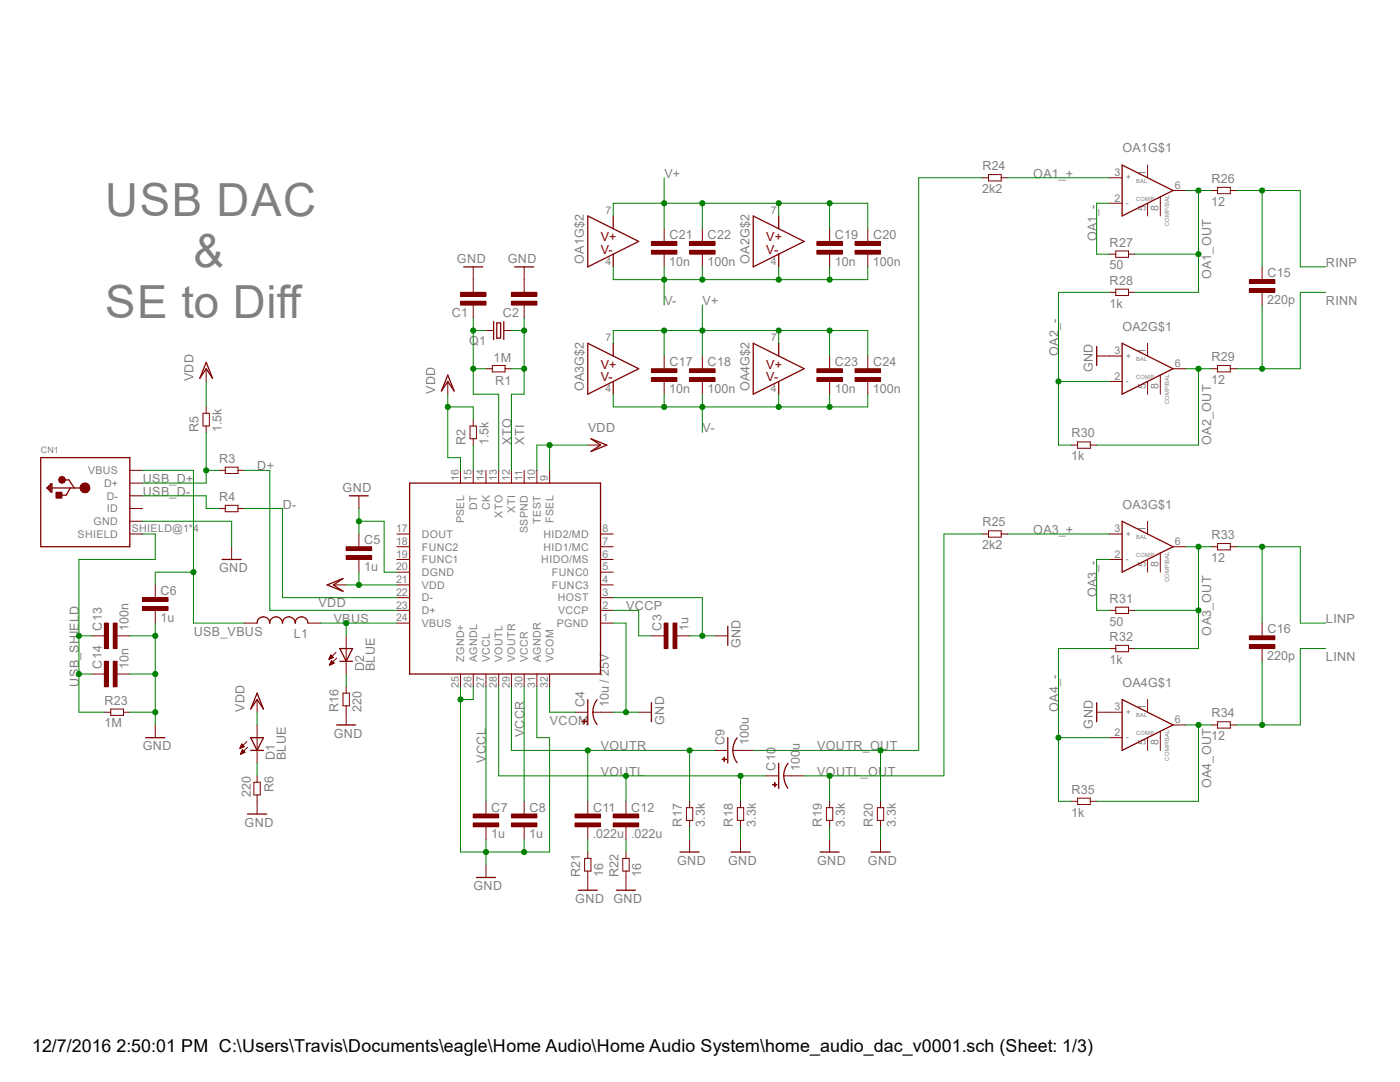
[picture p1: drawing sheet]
<svg xmlns="http://www.w3.org/2000/svg" width="279mm" height="216mm" viewBox="0 0 279 216" stroke-linecap="round" stroke-linejoin="round" font-family="sans-serif">
<path d="M98.5 64.2v3.5M99.1 64.4h.8v3.1h-.8zM100.5 64.2v3.5M81.7 96.4h38.1v38.1h-38.1z" fill="none" stroke="#800000" stroke-width=".25"/>
<g fill="none" stroke="#800000" stroke-width=".2">
<path d="M94.4 55.8v2.5M94.4 60.9v2.5M97 66h1.5M97 73.6h1.3M98.3 72.9h2.5v1.3h-2.5zM100.5 66h1.6M100.8 73.6h1.3M91.9 93.9v2.5M94.4 93.9v2.5M97 93.9v2.5M99.5 93.9v2.5M102.1 93.9v2.5"/>
<path d="M104.6 93.9v2.5M107.1 93.9v2.5M109.7 93.9v2.5M79.2 119.3h2.5M79.2 114.2h2.5M79.2 106.6h2.5M79.2 111.6h2.5M79.2 109.1h2.5M79.2 116.7h2.5M119.8 119.3h2.6M119.8 114.2h2.6M119.8 106.6h2.6"/>
<path d="M119.8 111.6h2.6M119.8 109.1h2.6M119.8 116.7h2.6M79.2 121.8h2.5M79.2 124.3h2.5M91.9 134.5v2.5M94.4 134.5v2.5M97 134.5v2.5M99.5 134.5v2.5M102.1 134.5v2.5M104.6 134.5v2.5M107.1 134.5v2.5"/>
<path d="M109.7 134.5v2.5M119.8 121.8h2.6M119.8 124.3h2.6"/>
</g>
<path d="M91.9 60.4h5.1v.5h-5.1z" fill-rule="evenodd" fill="#800000"/>
<path d="M91.9 60.4h5.1v.5h-5.1z" fill="none" stroke="#800000" stroke-width=".2"/>
<path d="M91.9 58.3h5.1v.5h-5.1z" fill-rule="evenodd" fill="#800000"/>
<path d="M91.9 58.3h5.1v.5h-5.1zM91.9 58.8h5.1v.3h-5.1zM104.6 55.8v2.5M91.9 60.1h5.1v.3h-5.1zM104.6 60.9v2.5" fill="none" stroke="#800000" stroke-width=".2"/>
<path d="M91.9 59h5.1M91.9 60.2h5.1" fill="none" stroke="#800000" stroke-width=".25"/>
<path d="M102.1 60.4h5v.5h-5z" fill-rule="evenodd" fill="#800000"/>
<path d="M102.1 60.4h5v.5h-5z" fill="none" stroke="#800000" stroke-width=".2"/>
<path d="M102.1 58.3h5v.5h-5z" fill-rule="evenodd" fill="#800000"/>
<path d="M94.4 53.3v2.5M102.1 58.3h5v.5h-5zM102.1 58.8h5v.3h-5zM104.6 53.3v2.5M89.4 76.1v2.6M102.1 60.1h5v.3h-5zM93.8 85h1.3v2.5h-1.3zM94.4 83.7v1.3M94.4 87.5v1.3M117.3 88.8h2.5M130 126.9h2.5M135.1 126.9h2.5" fill="none" stroke="#800000" stroke-width=".2"/>
<path d="M92.5 53.3h3.9M102.1 59h5M102.7 53.3h3.8M89.4 74.8l1.2 3.2-1.2-1.9-1.3 1.9zM102.1 60.2h5M117.9 87.5l3.2 1.3-3.2 1.3 1.9-1.3z" fill="none" stroke="#800000" stroke-width=".25"/>
<path d="M132.5 124.3h.6v5.1h-.6z" fill-rule="evenodd" fill="#800000"/>
<path d="M132.5 124.3h.6v5.1h-.6z" fill="none" stroke="#800000" stroke-width=".2"/>
<path d="M134.6 124.3h.5v5.1h-.5z" fill-rule="evenodd" fill="#800000"/>
<path d="M133.1 124.3h.2v5.1h-.2zM134.3 124.3h.3v5.1h-.3zM134.6 124.3h.5v5.1h-.5zM118.3 142.1h1.5" fill="none" stroke="#800000" stroke-width=".2"/>
<path d="M117.3 139.6v5.1M119.2 139.6a4 4 0 0 0 0 5M133.2 124.3v5.1M134.5 124.3v5.1" fill="none" stroke="#800000" stroke-width=".25"/>
<path d="M116.5 143.5l.1 .9z" fill-rule="evenodd" fill="#800000"/>
<path d="M116.5 143.5l.1 .9z" fill="none" stroke="#800000" stroke-width=".2"/>
<path d="M116.2 143.9l.8 .1z" fill-rule="evenodd" fill="#800000"/>
<path d="M71.6 106.6v2.5M71.6 111.6v2.6M142.7 126.9h2.5M114.8 142.1h2.5M116.2 143.9l.8 .1zM119.8 142.1h2.6M127.5 142.1h2.5" fill="none" stroke="#800000" stroke-width=".2"/>
<path d="M145.2 125v3.8M130 140.2v3.8" fill="none" stroke="#800000" stroke-width=".25"/>
<path d="M69.1 109.1h5.1v.5h-5.1z" fill-rule="evenodd" fill="#800000"/>
<path d="M69.1 109.1h5.1v.5h-5.1z" fill="none" stroke="#800000" stroke-width=".2"/>
<path d="M69.1 111.1h5.1v.5h-5.1z" fill-rule="evenodd" fill="#800000"/>
<path d="M66.5 116.7h2.6M69.1 111.1h5.1v.5h-5.1zM69.1 110.9h5.1v.2h-5.1zM69.1 109.6h5.1v.3h-5.1z" fill="none" stroke="#800000" stroke-width=".2"/>
<path d="M8.1 91.3h17.8v17.8h-17.8v-17.8M9.6 97.4l.4-.5v.8l-.2-.3M10.2 96.6h.2v1.6h-.2l-.8-.8zM10.2 96.6v1.4M10.4 97.4h6.6M12.8 95.8h1l1 1.6M14.1 97.4l-.9 1.4h-1.2M65.3 116.7l3.2-1.3-2 1.3 2 1.3zM69.1 111h5.1M69.1 109.7h5.1" fill="none" stroke="#800000" stroke-width=".25"/>
<circle cx="17" cy="97.3" r="1.01" fill="#800000"/>
<circle cx="17" cy="97.3" r="1.01" fill="none" stroke="#800000" stroke-width=".2"/>
<circle cx="12.4" cy="95.7" r=".71" fill="#800000"/>
<circle cx="12.4" cy="95.7" r=".71" fill="none" stroke="#800000" stroke-width=".2"/>
<path d="M11.2 98.2h1.2v1.2h-1.2z" fill-rule="evenodd" fill="#800000"/>
<g fill="none" stroke="#800000" stroke-width=".2">
<path d="M41.1 73.6v2.5M11.2 98.2h1.2v1.2h-1.2zM25.9 96.4h2.5M25.9 98.9h2.5M25.9 93.9h2.5M40.5 82.5h1.3v2.5h-1.3zM41.1 81.2v1.3M41.1 85v1.3M43.7 93.9h1.3M45 93.2h2.5v1.3h-2.5zM47.5 93.9h1.3M25.9 104h2.5"/>
<path d="M25.9 101.5h2.5M25.9 106.6h2.5M31 116.7v2.6M43.7 101.5h1.3M45 100.8h2.5v1.3h-2.5zM47.5 101.5h1.3M31 121.8v2.5M48.8 124.3h2.5M61.5 124.3h2.5M47.9 149.3h.1M47.9 149.2h.2M48 149.1h.3"/>
<path d="M48 149.1h.6M48 150.5h.1M48 149h.8M48 150.4h.3M48.1 148.9h.5M48.1 148.8h.5M48.1 150.3h.4M48.1 148.7h.4M48.1 150.2h.5M48.2 148.6h.2M48.2 150.1h.7M48.2 150h.6"/>
<path d="M48.2 148.5h.1M48.2 149.9h.5M48.3 149.9h.3M48.3 149.7h.2M48.3 149.6h.1M48.4 149.6l.5 .5-.9 .4zM48.8 149l-.5-.5-.4 .9M48.8 149l-.9 .4M49.3 148l-1.4 1.4M49.4 149.1l-1.4 1.4M50.7 156.1h1.2v2.5h-1.2zM51.3 144.7v7.6"/>
<path d="M51.3 154.8v1.3M51.3 158.6v3.8"/>
</g>
<path d="M41.1 72.3l1.3 3.2-1.3-1.9-1.2 1.9zM51.3 124.3a1.27 1.27 0 0 1 1.3-1.2 1.27 1.27 0 0 1 1.2 1.2 1.27 1.27 0 0 1 1.3-1.2 1.27 1.27 0 0 1 1.3 1.2 1.27 1.27 0 0 1 1.3-1.2 1.27 1.27 0 0 1 1.2 1.2 1.27 1.27 0 0 1 1.3-1.2 1.27 1.27 0 0 1 1.3 1.2M50 147.2h2.6l-1.3 2.5zM50 149.7h2.6M49.4 162.4h3.8" fill="none" stroke="#800000" stroke-width=".25"/>
<path d="M28.4 119.3h5.1v.5h-5.1z" fill-rule="evenodd" fill="#800000"/>
<path d="M28.4 119.3h5.1v.5h-5.1z" fill="none" stroke="#800000" stroke-width=".2"/>
<path d="M28.4 121.3h5.1v.5h-5.1z" fill-rule="evenodd" fill="#800000"/>
<g fill="none" stroke="#800000" stroke-width=".2">
<path d="M28.4 119.8h5.1v.2h-5.1zM28.4 121.3h5.1v.5h-5.1zM28.4 121h5.1v.3h-5.1zM65.7 131.5h.1M65.7 131.4h.2M65.7 131.4h.4M65.8 131.3h.5M65.8 131.2h.7M65.8 132.7h.1M65.8 131.1h.6M65.8 132.6h.2M65.9 131h.4"/>
<path d="M65.9 132.5h.3M65.9 132.4h.5M65.9 130.9h.4M65.9 132.3h.7M66 130.9h.2M66 132.2h.6M66 130.7h.1M66 132.2h.5M66 132.1h.4M66.1 132h.2M66.1 131.9h.1M66.5 131.2l-.5-.5-.3 .9"/>
<path d="M66.5 131.2l-.8 .4M66.7 132.3l-.5-.5-.4 .9M66.7 132.3l-.9 .4M67.1 130.2l-1.4 1.4M67.2 131.3l-1.4 1.4M68.5 138.3h1.2v2.5h-1.2zM69.1 126.9v7.6M69.1 137v1.3M31 144.7v2.5M69.1 140.8v3.9M97 159.9v2.5M97 165v2.5"/>
</g>
<path d="M28.4 119.9h5.1M28.4 121.2h5.1M67.8 129.4h2.6l-1.3 2.6zM67.8 132h2.6M29.1 147.2h3.8M67.2 144.7h3.8" fill="none" stroke="#800000" stroke-width=".25"/>
<path d="M94.4 162.4h5.1v.5h-5.1z" fill-rule="evenodd" fill="#800000"/>
<path d="M94.4 162.4h5.1v.5h-5.1z" fill="none" stroke="#800000" stroke-width=".2"/>
<path d="M94.4 164.5h5.1v.5h-5.1z" fill-rule="evenodd" fill="#800000"/>
<path d="M104.6 159.9v2.5M94.4 164.5h5.1v.5h-5.1zM94.4 164.2h5.1v.3h-5.1zM94.4 162.9h5.1v.3h-5.1zM104.6 165v2.5" fill="none" stroke="#800000" stroke-width=".2"/>
<path d="M94.4 164.3h5.1M94.4 163.1h5.1" fill="none" stroke="#800000" stroke-width=".25"/>
<path d="M102.1 162.4h5v.5h-5z" fill-rule="evenodd" fill="#800000"/>
<path d="M102.1 162.4h5v.5h-5z" fill="none" stroke="#800000" stroke-width=".2"/>
<path d="M102.1 164.5h5v.5h-5z" fill-rule="evenodd" fill="#800000"/>
<path d="M146.3 149.7h1.5M97 172.6v2.5M102.1 164.5h5v.5h-5zM102.1 164.2h5v.3h-5zM102.1 162.9h5v.3h-5z" fill="none" stroke="#800000" stroke-width=".2"/>
<path d="M145.2 147.2v5.1M146.3 149.7a4 4 0 0 0 .8 2.5M147.1 147.2a4.5 4.5 0 0 0-.9 2.5M95.1 175.1h3.8M102.1 164.3h5M102.1 163.1h5" fill="none" stroke="#800000" stroke-width=".25"/>
<path d="M144.5 151.1l.1 .8z" fill-rule="evenodd" fill="#800000"/>
<path d="M144.5 151.1l.1 .8z" fill="none" stroke="#800000" stroke-width=".2"/>
<path d="M144.1 151.5l.8 .1z" fill-rule="evenodd" fill="#800000"/>
<path d="M142.7 149.7h2.5M144.1 151.5l.8 .1zM147.8 149.7h2.5M156.4 154.8h1.5" fill="none" stroke="#800000" stroke-width=".2"/>
<path d="M155.4 152.3v5.1M156.4 154.8a4.4 4.4 0 0 0 .8 2.5M157.3 152.3a4.5 4.5 0 0 0-.9 2.5" fill="none" stroke="#800000" stroke-width=".25"/>
<path d="M154.6 156.2l.1 .8z" fill-rule="evenodd" fill="#800000"/>
<path d="M154.6 156.2l.1 .8z" fill="none" stroke="#800000" stroke-width=".2"/>
<path d="M154.2 156.5l.9 .1z" fill-rule="evenodd" fill="#800000"/>
<path d="M117.3 159.9v2.5M152.9 154.8h2.5M154.2 156.5l.9 .1zM157.9 154.8h2.6M117.3 165v2.5" fill="none" stroke="#800000" stroke-width=".2"/>
<path d="M114.8 162.4h5v.5h-5z" fill-rule="evenodd" fill="#800000"/>
<path d="M114.8 162.4h5v.5h-5z" fill="none" stroke="#800000" stroke-width=".2"/>
<path d="M114.8 164.5h5v.5h-5z" fill-rule="evenodd" fill="#800000"/>
<path d="M124.9 159.9v2.5M114.8 164.5h5v.5h-5zM114.8 164.2h5v.3h-5zM114.8 162.9h5v.3h-5zM124.9 165v2.5" fill="none" stroke="#800000" stroke-width=".2"/>
<path d="M114.8 164.3h5M114.8 163.1h5" fill="none" stroke="#800000" stroke-width=".25"/>
<path d="M122.4 162.4h5.1v.5h-5.1z" fill-rule="evenodd" fill="#800000"/>
<path d="M122.4 162.4h5.1v.5h-5.1z" fill="none" stroke="#800000" stroke-width=".2"/>
<path d="M122.4 164.5h5.1v.5h-5.1z" fill-rule="evenodd" fill="#800000"/>
<g fill="none" stroke="#800000" stroke-width=".2">
<path d="M46.2 109.1v2.5M18.3 126.9h2.5M23.4 126.9h2.5M137.6 159.9v1.3M147.8 159.9v1.3M165.6 159.9v1.3M175.7 159.9v1.3M116.7 171.3h1.2v2.5h-1.2zM117.3 170v1.3M117.3 173.8v3.8M122.4 164.5h5.1v.5h-5.1zM122.4 164.2h5.1v.3h-5.1z"/>
<path d="M122.4 162.9h5.1v.3h-5.1zM124.3 171.3h1.3v2.5h-1.3zM124.9 170v1.3M124.9 173.8v3.8M137 161.2h1.3v2.5h-1.3zM137.6 163.7v1.3M137.6 167.5v2.5M147.2 161.2h1.2v2.5h-1.2zM147.8 163.7v1.3M147.8 167.5v2.5M164.9 161.2h1.3v2.5h-1.3zM165.6 163.7v1.3"/>
<path d="M165.6 167.5v2.5M175.1 161.2h1.3v2.5h-1.3zM175.7 163.7v1.3M175.7 167.5v2.5"/>
</g>
<path d="M44.3 111.6h3.8M115.4 177.6h3.8M122.4 164.3h5.1M122.4 163.1h5.1M123 177.6h3.8M135.7 170h3.8M145.9 170h3.8M163.7 170h3.8M173.8 170h3.8" fill="none" stroke="#800000" stroke-width=".25"/>
<path d="M20.8 124.3h.5v5.1h-.5z" fill-rule="evenodd" fill="#800000"/>
<path d="M20.8 124.3h.5v5.1h-.5z" fill="none" stroke="#800000" stroke-width=".2"/>
<path d="M22.9 124.3h.5v5.1h-.5z" fill-rule="evenodd" fill="#800000"/>
<path d="M18.3 134.5h2.5M21.3 124.3h.3v5.1h-.3zM22.6 124.3h.3v5.1h-.3zM22.9 124.3h.5v5.1h-.5zM23.4 134.5h2.5" fill="none" stroke="#800000" stroke-width=".2"/>
<path d="M21.5 124.3v5.1M22.7 124.3v5.1" fill="none" stroke="#800000" stroke-width=".25"/>
<path d="M20.8 132h.5v5h-.5z" fill-rule="evenodd" fill="#800000"/>
<path d="M20.8 132h.5v5h-.5z" fill="none" stroke="#800000" stroke-width=".2"/>
<path d="M22.9 132h.5v5h-.5z" fill-rule="evenodd" fill="#800000"/>
<g fill="none" stroke="#800000" stroke-width=".2">
<path d="M196 35.5h1.3M197.3 34.8h2.5v1.3h-2.5zM199.8 35.5h1.3M221.4 35.5h2.5M229 32.9v2.6M231.6 39.3v3.8M234.1 38h2.5M241.7 38h1.3M243 37.4h2.5v1.3h-2.5zM245.5 38h1.3M221.4 40.6h2.5M221.4 50.7h1.3"/>
<path d="M221.4 58.3h1.3M222.7 50.1h2.5v1.3h-2.5zM222.7 57.7h2.5v1.3h-2.5zM225.2 50.7h1.3M225.2 58.3h1.3M229 40.6v2.5M251.9 53.3v2.5M251.9 58.3v2.6M218.9 71h5M221.4 76.1h2.5M229 68.5v2.5M229 76.1v2.6"/>
<path d="M231.6 74.8v3.9M234.1 73.6h2.5M241.7 73.6h1.3M243 72.9h2.5v1.3h-2.5zM245.5 73.6h1.3M213.8 88.8h1.3M215.1 88.2h2.5v1.3h-2.5zM217.6 88.8h1.3M196 106.6h1.3M197.3 105.9h2.5v1.3h-2.5zM199.8 106.6h1.3M221.4 106.6h2.5"/>
<path d="M221.4 111.6h2.5M229 104v2.6M229 111.6v2.6M231.6 110.4v3.8M234.1 109.1h2.5M241.7 109.1h1.3M243 108.5h2.5v1.2h-2.5zM245.5 109.1h1.3M21.3 132h.3v5h-.3zM22.6 132h.3v5h-.3zM22.9 132h.5v5h-.5zM51.3 139.6v2.5"/>
<path d="M221.4 121.8h1.3M221.4 129.4h1.3M222.7 121.2h2.5v1.2h-2.5zM222.7 128.8h2.5v1.2h-2.5zM225.2 121.8h1.3M225.2 129.4h1.3M229 139.6v2.5M20.8 142.1h1.3M22.1 141.5h2.5v1.2h-2.5zM24.6 142.1h1.3M213.8 159.9h1.3M215.1 159.3h2.5v1.2h-2.5z"/>
<path d="M217.6 159.9h1.3M218.9 142.1h5M221.4 147.2h2.5M229 147.2v2.5M231.6 145.9v3.8M234.1 144.7h2.5M241.7 144.7h1.3M243 144h2.5v1.3h-2.5zM245.5 144.7h1.3"/>
</g>
<g fill="none" stroke="#800000" stroke-width=".25">
<path d="M223.9 32.9l10.2 5.1-10.2 5.1zM117.3 43.1l10.2 5.1-10.2 5.1zM122.4 43.1v2.5M122.4 50.7v2.6M150.3 43.1l10.2 5.1-10.2 5.1zM155.4 43.1v2.5M155.4 50.7v2.6M117.3 68.5l10.2 5.1-10.2 5.1zM122.4 68.5v2.5M122.4 76.1v2.6M150.3 68.5l10.2 5.1-10.2 5.1zM155.4 68.5v2.5"/>
<path d="M155.4 76.1v2.6M218.9 69.1v3.8M223.9 68.5l10.2 5.1-10.2 5.1zM223.9 104l10.2 5.1-10.2 5.1zM21.5 132v5M22.7 132v5M51.3 138.3l1.3 3.2-1.3-1.9-1.3 1.9zM223.9 139.6l10.2 5.1-10.2 5zM218.9 140.2v3.8"/>
</g>
<path d="M249.3 55.8h5.1v.5h-5.1z" fill-rule="evenodd" fill="#800000"/>
<path d="M249.3 55.8h5.1v.5h-5.1z" fill="none" stroke="#800000" stroke-width=".2"/>
<path d="M249.3 57.8h5.1v.5h-5.1z" fill-rule="evenodd" fill="#800000"/>
<path d="M249.3 57.8h5.1v.5h-5.1zM249.3 57.6h5.1v.2h-5.1zM249.3 56.3h5.1v.3h-5.1zM251.9 124.3v2.6M251.9 129.4v2.6" fill="none" stroke="#800000" stroke-width=".2"/>
<path d="M249.3 57.7h5.1M249.3 56.4h5.1" fill="none" stroke="#800000" stroke-width=".25"/>
<path d="M249.3 126.9h5.1v.5h-5.1z" fill-rule="evenodd" fill="#800000"/>
<path d="M249.3 126.9h5.1v.5h-5.1z" fill="none" stroke="#800000" stroke-width=".2"/>
<path d="M249.3 128.9h5.1v.5h-5.1z" fill-rule="evenodd" fill="#800000"/>
<path d="M132.5 71v2.6M132.5 76.1v2.6M249.3 128.9h5.1v.5h-5.1zM249.3 128.7h5.1v.2h-5.1zM249.3 127.4h5.1v.2h-5.1z" fill="none" stroke="#800000" stroke-width=".2"/>
<path d="M249.3 128.8h5.1M249.3 127.5h5.1" fill="none" stroke="#800000" stroke-width=".25"/>
<path d="M130 73.6h5.1v.5h-5.1z" fill-rule="evenodd" fill="#800000"/>
<path d="M130 73.6h5.1v.5h-5.1z" fill="none" stroke="#800000" stroke-width=".2"/>
<path d="M130 75.6h5.1v.5h-5.1z" fill-rule="evenodd" fill="#800000"/>
<path d="M130 75.6h5.1v.5h-5.1zM130 75.4h5.1v.2h-5.1zM130 74.1h5.1v.2h-5.1zM140.2 71v2.6M140.2 76.1v2.6" fill="none" stroke="#800000" stroke-width=".2"/>
<path d="M130 75.5h5.1M130 74.2h5.1" fill="none" stroke="#800000" stroke-width=".25"/>
<path d="M137.6 73.6h5.1v.5h-5.1z" fill-rule="evenodd" fill="#800000"/>
<path d="M137.6 73.6h5.1v.5h-5.1z" fill="none" stroke="#800000" stroke-width=".2"/>
<path d="M137.6 75.6h5.1v.5h-5.1z" fill-rule="evenodd" fill="#800000"/>
<path d="M165.6 45.6v2.6M165.6 50.7v2.6M137.6 75.6h5.1v.5h-5.1zM137.6 75.4h5.1v.2h-5.1zM137.6 74.1h5.1v.2h-5.1z" fill="none" stroke="#800000" stroke-width=".2"/>
<path d="M137.6 75.5h5.1M137.6 74.2h5.1" fill="none" stroke="#800000" stroke-width=".25"/>
<path d="M163 48.2h5.1v.5h-5.1z" fill-rule="evenodd" fill="#800000"/>
<path d="M163 48.2h5.1v.5h-5.1z" fill="none" stroke="#800000" stroke-width=".2"/>
<path d="M163 50.2h5.1v.5h-5.1z" fill-rule="evenodd" fill="#800000"/>
<path d="M163 50.2h5.1v.5h-5.1zM163 50h5.1v.2h-5.1zM163 48.7h5.1v.2h-5.1zM173.2 45.6v2.6M173.2 50.7v2.6" fill="none" stroke="#800000" stroke-width=".2"/>
<path d="M163 50.1h5.1M163 48.8h5.1" fill="none" stroke="#800000" stroke-width=".25"/>
<path d="M170.6 48.2h5.1v.5h-5.1z" fill-rule="evenodd" fill="#800000"/>
<path d="M170.6 48.2h5.1v.5h-5.1z" fill="none" stroke="#800000" stroke-width=".2"/>
<path d="M170.6 50.2h5.1v.5h-5.1z" fill-rule="evenodd" fill="#800000"/>
<path d="M132.5 45.6v2.6M132.5 50.7v2.6M170.6 50.2h5.1v.5h-5.1zM170.6 50h5.1v.2h-5.1zM170.6 48.7h5.1v.2h-5.1z" fill="none" stroke="#800000" stroke-width=".2"/>
<path d="M170.6 50.1h5.1M170.6 48.8h5.1" fill="none" stroke="#800000" stroke-width=".25"/>
<path d="M130 48.2h5.1v.5h-5.1z" fill-rule="evenodd" fill="#800000"/>
<path d="M130 48.2h5.1v.5h-5.1z" fill="none" stroke="#800000" stroke-width=".2"/>
<path d="M130 50.2h5.1v.5h-5.1z" fill-rule="evenodd" fill="#800000"/>
<path d="M130 50.2h5.1v.5h-5.1zM130 50h5.1v.2h-5.1zM130 48.7h5.1v.2h-5.1zM140.2 45.6v2.6M140.2 50.7v2.6" fill="none" stroke="#800000" stroke-width=".2"/>
<path d="M130 50.1h5.1M130 48.8h5.1" fill="none" stroke="#800000" stroke-width=".25"/>
<path d="M137.6 48.2h5.1v.5h-5.1z" fill-rule="evenodd" fill="#800000"/>
<path d="M137.6 48.2h5.1v.5h-5.1z" fill="none" stroke="#800000" stroke-width=".2"/>
<path d="M137.6 50.2h5.1v.5h-5.1z" fill-rule="evenodd" fill="#800000"/>
<path d="M137.6 50.2h5.1v.5h-5.1zM137.6 50h5.1v.2h-5.1zM137.6 48.7h5.1v.2h-5.1zM165.6 71v2.6M165.6 76.1v2.6" fill="none" stroke="#800000" stroke-width=".2"/>
<path d="M137.6 50.1h5.1M137.6 48.8h5.1" fill="none" stroke="#800000" stroke-width=".25"/>
<path d="M163 73.6h5.1v.5h-5.1z" fill-rule="evenodd" fill="#800000"/>
<path d="M163 73.6h5.1v.5h-5.1z" fill="none" stroke="#800000" stroke-width=".2"/>
<path d="M163 75.6h5.1v.5h-5.1z" fill-rule="evenodd" fill="#800000"/>
<path d="M163 75.6h5.1v.5h-5.1zM163 75.4h5.1v.2h-5.1zM163 74.1h5.1v.2h-5.1zM173.2 71v2.6M173.2 76.1v2.6" fill="none" stroke="#800000" stroke-width=".2"/>
<path d="M163 75.5h5.1M163 74.2h5.1" fill="none" stroke="#800000" stroke-width=".25"/>
<path d="M170.6 73.6h5.1v.5h-5.1z" fill-rule="evenodd" fill="#800000"/>
<path d="M170.6 73.6h5.1v.5h-5.1z" fill="none" stroke="#800000" stroke-width=".2"/>
<path d="M170.6 75.6h5.1v.5h-5.1z" fill-rule="evenodd" fill="#800000"/>
<path d="M170.6 75.6h5.1v.5h-5.1zM170.6 75.4h5.1v.2h-5.1zM170.6 74.1h5.1v.2h-5.1zM71.6 98.9v2.6" fill="none" stroke="#800000" stroke-width=".2"/>
<path d="M170.6 75.5h5.1M170.6 74.2h5.1M69.7 98.9h3.8" fill="none" stroke="#800000" stroke-width=".25"/>
<path d="M102.1 66h2.5v12.7h-2.5v15.2M102.1 73.6h2.5" fill="none" stroke="#008000" stroke-width=".2"/>
<circle cx="104.6" cy="73.6" r=".51" fill="#008000"/>
<g fill="none" stroke="#008000" stroke-width=".2">
<path d="M104.6 63.4v2.6"/>
<circle cx="104.6" cy="73.6" r=".51"/>
</g>
<circle cx="104.6" cy="66" r=".51" fill="#008000"/>
<g fill="none" stroke="#008000" stroke-width=".2">
<path d="M94.4 73.6h2.6M97 66h-2.6v12.7h5.1v15.2"/>
<circle cx="104.6" cy="66" r=".51"/>
</g>
<circle cx="94.4" cy="73.6" r=".51" fill="#008000"/>
<g fill="none" stroke="#008000" stroke-width=".2">
<path d="M94.4 63.4v2.6"/>
<circle cx="94.4" cy="73.6" r=".51"/>
</g>
<circle cx="94.4" cy="66" r=".51" fill="#008000"/>
<g fill="none" stroke="#008000" stroke-width=".2">
<path d="M122.4 124.3h2.5v17.8M122.4 142.1h5.1"/>
<circle cx="94.4" cy="66" r=".51"/>
</g>
<circle cx="124.9" cy="142.1" r=".51" fill="#008000"/>
<g fill="none" stroke="#008000" stroke-width=".2">
<path d="M122.4 119.3h17.8v7.6M137.6 126.9h5.1"/>
<circle cx="124.9" cy="142.1" r=".51"/>
</g>
<circle cx="140.2" cy="126.9" r=".51" fill="#008000"/>
<g fill="none" stroke="#008000" stroke-width=".2">
<path d="M31 124.3v20.4M25.9 142.1h5.1"/>
<circle cx="140.2" cy="126.9" r=".51"/>
</g>
<circle cx="31" cy="142.1" r=".51" fill="#008000"/>
<g fill="none" stroke="#008000" stroke-width=".2">
<path d="M25.9 134.5h5.1"/>
<circle cx="31" cy="142.1" r=".51"/>
</g>
<circle cx="31" cy="134.5" r=".51" fill="#008000"/>
<g fill="none" stroke="#008000" stroke-width=".2">
<path d="M25.9 126.9h5.1"/>
<circle cx="31" cy="134.5" r=".51"/>
</g>
<circle cx="31" cy="126.9" r=".51" fill="#008000"/>
<g fill="none" stroke="#008000" stroke-width=".2">
<path d="M97 167.5v5.1M104.6 167.5v2.5h-7.6"/>
<circle cx="31" cy="126.9" r=".51"/>
</g>
<circle cx="97" cy="170" r=".51" fill="#008000"/>
<g fill="none" stroke="#008000" stroke-width=".2">
<path d="M91.9 137v33h5.1M94.4 137v2.6h-2.5"/>
<circle cx="97" cy="170" r=".51"/>
</g>
<circle cx="91.9" cy="139.6" r=".51" fill="#008000"/>
<g fill="none" stroke="#008000" stroke-width=".2">
<path d="M109.7 147.2v22.8h-5.1"/>
<circle cx="91.9" cy="139.6" r=".51"/>
</g>
<circle cx="104.6" cy="170" r=".51" fill="#008000"/>
<g fill="none" stroke="#008000" stroke-width=".2">
<path d="M28.4 104h17.8v5.1M71.6 104h5.1v10.2h2.5M71.6 101.5v5.1M107.1 137v10.2h2.6M137.6 165v2.5M147.8 165v2.5M165.6 165v2.5M175.7 165v2.5"/>
<circle cx="104.6" cy="170" r=".51"/>
</g>
<circle cx="71.6" cy="104" r=".51" fill="#008000"/>
<g fill="none" stroke="#008000" stroke-width=".2">
<path d="M89.4 78.7v12.6h2.5v2.6M89.4 81.2h5v2.5M94.4 88.8v5.1"/>
<circle cx="71.6" cy="104" r=".51"/>
</g>
<circle cx="89.4" cy="81.2" r=".51" fill="#008000"/>
<g fill="none" stroke="#008000" stroke-width=".2">
<path d="M109.7 88.8v5.1M117.3 88.8h-10.2v5.1"/>
<circle cx="89.4" cy="81.2" r=".51"/>
</g>
<circle cx="109.7" cy="88.8" r=".51" fill="#008000"/>
<g fill="none" stroke="#008000" stroke-width=".2">
<path d="M69.1 116.7h10.1M71.6 114.2v2.5"/>
<circle cx="109.7" cy="88.8" r=".51"/>
</g>
<circle cx="71.6" cy="116.7" r=".51" fill="#008000"/>
<g fill="none" stroke="#008000" stroke-width=".2">
<path d="M41.1 76.1v5.1M41.1 86.3v10.1h-12.7M41.1 93.9h2.6M109.7 137v5.1h5.1M122.4 121.8h5.1v5.1h2.5M51.3 142.1v2.6"/>
<circle cx="71.6" cy="116.7" r=".51"/>
</g>
<circle cx="41.1" cy="93.9" r=".51" fill="#008000"/>
<g fill="none" stroke="#008000" stroke-width=".2">
<path d="M28.4 98.9h12.7v2.6h2.6M28.4 93.9h10.2v30.4h10.2M48.8 93.9h5v27.9h25.4M38.6 114.2h-7.6v2.5M48.8 101.5h7.6v17.8h22.8M51.3 152.3v2.5"/>
<circle cx="41.1" cy="93.9" r=".51"/>
</g>
<circle cx="38.6" cy="114.2" r=".51" fill="#008000"/>
<g fill="none" stroke="#008000" stroke-width=".2">
<path d="M64 124.3h15.2M69.1 124.3v2.6"/>
<circle cx="38.6" cy="114.2" r=".51"/>
</g>
<circle cx="69.1" cy="124.3" r=".51" fill="#008000"/>
<g fill="none" stroke="#008000" stroke-width=".2">
<path d="M69.1 134.5v2.5M97 137v22.9M102.1 137v12.7h40.6M104.6 137v22.9M117.3 149.7v10.2"/>
<circle cx="69.1" cy="124.3" r=".51"/>
</g>
<circle cx="117.3" cy="149.7" r=".51" fill="#008000"/>
<g fill="none" stroke="#008000" stroke-width=".2">
<path d="M137.6 149.7v10.2"/>
<circle cx="117.3" cy="149.7" r=".51"/>
</g>
<circle cx="137.6" cy="149.7" r=".51" fill="#008000"/>
<g fill="none" stroke="#008000" stroke-width=".2">
<path d="M99.5 137v17.8h53.4M124.9 154.8v5.1"/>
<circle cx="137.6" cy="149.7" r=".51"/>
</g>
<circle cx="124.9" cy="154.8" r=".51" fill="#008000"/>
<g fill="none" stroke="#008000" stroke-width=".2">
<path d="M147.8 154.8v5.1"/>
<circle cx="124.9" cy="154.8" r=".51"/>
</g>
<circle cx="147.8" cy="154.8" r=".51" fill="#008000"/>
<g fill="none" stroke="#008000" stroke-width=".2">
<path d="M160.5 154.8h27.9M165.6 154.8v5.1"/>
<circle cx="147.8" cy="154.8" r=".51"/>
</g>
<circle cx="165.6" cy="154.8" r=".51" fill="#008000"/>
<g fill="none" stroke="#008000" stroke-width=".2">
<path d="M196 106.6h-7.6v48.2M150.3 149.7h33M175.7 149.7v10.2"/>
<circle cx="165.6" cy="154.8" r=".51"/>
</g>
<circle cx="175.7" cy="149.7" r=".51" fill="#008000"/>
<g fill="none" stroke="#008000" stroke-width=".2">
<path d="M196 35.5h-12.7v114.2M28.4 106.6h2.6v5h-15.3v22.9h2.6M15.7 126.9h2.6M117.3 167.5v2.5M124.9 167.5v2.5"/>
<circle cx="175.7" cy="149.7" r=".51"/>
</g>
<circle cx="15.7" cy="126.9" r=".51" fill="#008000"/>
<g fill="none" stroke="#008000" stroke-width=".2">
<path d="M15.7 134.5v7.6h5.1"/>
<circle cx="15.7" cy="126.9" r=".51"/>
</g>
<circle cx="15.7" cy="134.5" r=".51" fill="#008000"/>
<g fill="none" stroke="#008000" stroke-width=".2">
<path d="M201.1 35.5h20.3M236.6 38h5.1M239.2 38v12.7h-12.7M201.1 106.6h20.3"/>
<circle cx="15.7" cy="134.5" r=".51"/>
</g>
<circle cx="239.2" cy="38" r=".51" fill="#008000"/>
<g fill="none" stroke="#008000" stroke-width=".2">
<path d="M239.2 50.7v7.6h-12.7"/>
<circle cx="239.2" cy="38" r=".51"/>
</g>
<circle cx="239.2" cy="50.7" r=".51" fill="#008000"/>
<g fill="none" stroke="#008000" stroke-width=".2">
<path d="M221.4 40.6h-2.5v10.1h2.5M221.4 58.3h-10.2v30.5h2.6M211.2 76.1h10.2"/>
<circle cx="239.2" cy="50.7" r=".51"/>
</g>
<circle cx="211.2" cy="76.1" r=".51" fill="#008000"/>
<g fill="none" stroke="#008000" stroke-width=".2">
<path d="M236.6 73.6h5.1M239.2 73.6v15.2h-20.3"/>
<circle cx="211.2" cy="76.1" r=".51"/>
</g>
<circle cx="239.2" cy="73.6" r=".51" fill="#008000"/>
<g fill="none" stroke="#008000" stroke-width=".2">
<path d="M236.6 109.1h5.1M239.2 109.1v12.7h-12.7"/>
<circle cx="239.2" cy="73.6" r=".51"/>
</g>
<circle cx="239.2" cy="109.1" r=".51" fill="#008000"/>
<g fill="none" stroke="#008000" stroke-width=".2">
<path d="M239.2 121.8v7.6h-12.7"/>
<circle cx="239.2" cy="109.1" r=".51"/>
</g>
<circle cx="239.2" cy="121.8" r=".51" fill="#008000"/>
<g fill="none" stroke="#008000" stroke-width=".2">
<path d="M221.4 111.6h-2.5v10.2h2.5M236.6 144.7h5.1M239.2 144.7v15.2h-20.3"/>
<circle cx="239.2" cy="121.8" r=".51"/>
</g>
<circle cx="239.2" cy="144.7" r=".51" fill="#008000"/>
<g fill="none" stroke="#008000" stroke-width=".2">
<path d="M221.4 129.4h-10.2v30.5h2.6M211.2 147.2h10.2"/>
<circle cx="239.2" cy="144.7" r=".51"/>
</g>
<circle cx="211.2" cy="147.2" r=".51" fill="#008000"/>
<g fill="none" stroke="#008000" stroke-width=".2">
<path d="M246.8 109.1h12.7v15.2M251.9 109.1v15.2"/>
<circle cx="211.2" cy="147.2" r=".51"/>
</g>
<circle cx="251.9" cy="109.1" r=".51" fill="#008000"/>
<g fill="none" stroke="#008000" stroke-width=".2">
<path d="M251.9 132v12.7M259.5 124.3h5.1M259.5 129.4v15.3h-12.7"/>
<circle cx="251.9" cy="109.1" r=".51"/>
</g>
<circle cx="251.9" cy="144.7" r=".51" fill="#008000"/>
<g fill="none" stroke="#008000" stroke-width=".2">
<path d="M246.8 38h12.7v15.3M251.9 38v15.3M259.5 129.4h5.1"/>
<circle cx="251.9" cy="144.7" r=".51"/>
</g>
<circle cx="251.9" cy="38" r=".51" fill="#008000"/>
<g fill="none" stroke="#008000" stroke-width=".2">
<path d="M259.5 53.3h5.1M259.5 58.3v15.3h-12.7M251.9 60.9v12.7"/>
<circle cx="251.9" cy="38" r=".51"/>
</g>
<circle cx="251.9" cy="73.6" r=".51" fill="#008000"/>
<g fill="none" stroke="#008000" stroke-width=".2">
<path d="M122.4 43.1v-2.5h17.8v5M132.5 40.6v5M259.5 58.3h5.1"/>
<circle cx="251.9" cy="73.6" r=".51"/>
</g>
<circle cx="132.5" cy="40.6" r=".51" fill="#008000"/>
<g fill="none" stroke="#008000" stroke-width=".2">
<path d="M155.4 43.1v-2.5h17.8v5M165.6 40.6v5"/>
<circle cx="132.5" cy="40.6" r=".51"/>
</g>
<circle cx="165.6" cy="40.6" r=".51" fill="#008000"/>
<g fill="none" stroke="#008000" stroke-width=".2">
<path d="M140.2 40.6h15.2"/>
<circle cx="165.6" cy="40.6" r=".51"/>
</g>
<circle cx="140.2" cy="40.6" r=".51" fill="#008000"/>
<circle cx="140.2" cy="40.6" r=".51" fill="none" stroke="#008000" stroke-width=".2"/>
<circle cx="155.4" cy="40.6" r=".51" fill="#008000"/>
<g fill="none" stroke="#008000" stroke-width=".2">
<path d="M132.5 35.5v5.1M122.4 68.5v-2.5h17.8v5M132.5 66v5"/>
<circle cx="155.4" cy="40.6" r=".51"/>
</g>
<circle cx="132.5" cy="66" r=".51" fill="#008000"/>
<g fill="none" stroke="#008000" stroke-width=".2">
<path d="M155.4 68.5v-2.5h17.8v5M165.6 66v5"/>
<circle cx="132.5" cy="66" r=".51"/>
</g>
<circle cx="165.6" cy="66" r=".51" fill="#008000"/>
<g fill="none" stroke="#008000" stroke-width=".2">
<path d="M140.2 66h15.2"/>
<circle cx="165.6" cy="66" r=".51"/>
</g>
<circle cx="140.2" cy="66" r=".51" fill="#008000"/>
<circle cx="140.2" cy="66" r=".51" fill="none" stroke="#008000" stroke-width=".2"/>
<circle cx="155.4" cy="66" r=".51" fill="#008000"/>
<g fill="none" stroke="#008000" stroke-width=".2">
<path d="M122.4 53.3v2.5h17.8v-2.5M132.5 53.3v2.5M140.2 60.9v5.1"/>
<circle cx="155.4" cy="66" r=".51"/>
</g>
<circle cx="132.5" cy="55.8" r=".51" fill="#008000"/>
<g fill="none" stroke="#008000" stroke-width=".2">
<path d="M155.4 53.3v2.5h17.8v-2.5M165.6 53.3v2.5"/>
<circle cx="132.5" cy="55.8" r=".51"/>
</g>
<circle cx="165.6" cy="55.8" r=".51" fill="#008000"/>
<g fill="none" stroke="#008000" stroke-width=".2">
<path d="M140.2 55.8h15.2"/>
<circle cx="165.6" cy="55.8" r=".51"/>
</g>
<circle cx="140.2" cy="55.8" r=".51" fill="#008000"/>
<circle cx="140.2" cy="55.8" r=".51" fill="none" stroke="#008000" stroke-width=".2"/>
<circle cx="155.4" cy="55.8" r=".51" fill="#008000"/>
<g fill="none" stroke="#008000" stroke-width=".2">
<path d="M132.5 55.8v5.1M122.4 78.7v2.5h17.8v-2.5M132.5 78.7v2.5"/>
<circle cx="155.4" cy="55.8" r=".51"/>
</g>
<circle cx="132.5" cy="81.2" r=".51" fill="#008000"/>
<g fill="none" stroke="#008000" stroke-width=".2">
<path d="M155.4 78.7v2.5h17.8v-2.5M165.6 78.7v2.5"/>
<circle cx="132.5" cy="81.2" r=".51"/>
</g>
<circle cx="165.6" cy="81.2" r=".51" fill="#008000"/>
<g fill="none" stroke="#008000" stroke-width=".2">
<path d="M140.2 81.2h15.2"/>
<circle cx="165.6" cy="81.2" r=".51"/>
</g>
<circle cx="140.2" cy="81.2" r=".51" fill="#008000"/>
<circle cx="140.2" cy="81.2" r=".51" fill="none" stroke="#008000" stroke-width=".2"/>
<circle cx="155.4" cy="81.2" r=".51" fill="#008000"/>
<g fill="none" stroke="#008000" stroke-width=".2">
<path d="M140.2 81.2v5.1"/>
<circle cx="155.4" cy="81.2" r=".51"/>
</g>
<g font-size="9.1" fill="#808080">
<text x="21" y="43.1">USB DAC</text>
<text x="38.6" y="53.3">&amp;</text>
<text x="21" y="63.4">SE to Diff</text>
</g>
<text font-size="3.6" x="6.4" y="209.9">12/7/2016 2:50:01 PM C:\Users\Travis\Documents\eagle\Home Audio\Home Audio System\home_audio_dac_v0001.sch (Sheet: 1/3)</text>
<g font-size="2.5" fill="#808080">
<text x="132.6" y="35.5">V+</text>
<text x="196" y="34">R24</text>
<text x="206.2" y="35.5">OA1_+</text>
<text x="224" y="30.4">OA1G$1</text>
<text x="196" y="38.5">2k2</text>
<text x="241.7" y="41.1">12</text>
<text x="241.8" y="36.5">R26</text>
<text x="133.6" y="47.7">C21</text>
<text x="141.2" y="47.7">C22</text>
<text x="166.6" y="47.7">C19</text>
<text x="174.2" y="47.7">C20</text>
<text x="91.2" y="52.5">GND</text>
<text x="101.3" y="52.5">GND</text>
<text x="116.5" y="52.7" transform="rotate(-90 116.5 52.7)">OA1G$2</text>
<text x="133.6" y="53">10n</text>
<text x="141.2" y="53">100n</text>
<text x="149.6" y="52.7" transform="rotate(-90 149.6 52.7)">OA2G$2</text>
<text x="166.6" y="53">10n</text>
<text x="174.2" y="53">100n</text>
<text x="218.9" y="48.1" transform="rotate(-90 218.9 48.1)">OA1_-</text>
<text x="221.4" y="53.8">50</text>
<text x="221.4" y="49.2">R27</text>
<text x="264.6" y="53.3">RINP</text>
<text x="221.4" y="56.8">R28</text>
<text x="241.7" y="55.8" transform="rotate(-90 241.7 55.8)">OA1_OUT</text>
<text x="252.9" y="55.3">C15</text>
<text x="90.2" y="63.2">C1</text>
<text x="100.3" y="63.2">C2</text>
<text x="132.6" y="60.9">V-</text>
<text x="140.2" y="60.9">V+</text>
<text x="221.4" y="61.4">1k</text>
<text x="224" y="66">OA2G$1</text>
<text x="252.9" y="60.6">220p</text>
<text x="264.6" y="60.9">RINN</text>
<text x="93.6" y="68.8">Q1</text>
<text x="211.2" y="71" transform="rotate(-90 211.2 71)">OA2_-</text>
<text x="38.6" y="76.1" transform="rotate(-90 38.6 76.1)">VDD</text>
<text x="98.5" y="72.3">1M</text>
<text x="98.8" y="76.9">R1</text>
<text x="133.6" y="73.1">C17</text>
<text x="141.2" y="73.1">C18</text>
<text x="166.6" y="73.1">C23</text>
<text x="174.2" y="73.1">C24</text>
<text x="218.1" y="74.3" transform="rotate(-90 218.1 74.3)">GND</text>
<text x="241.7" y="76.6">12</text>
<text x="241.8" y="72.1">R29</text>
<text x="86.8" y="78.6" transform="rotate(-90 86.8 78.6)">VDD</text>
<text x="116.5" y="78.1" transform="rotate(-90 116.5 78.1)">OA3G$2</text>
<text x="133.6" y="78.4">10n</text>
<text x="141.2" y="78.4">100n</text>
<text x="149.6" y="78.1" transform="rotate(-90 149.6 78.1)">OA4G$2</text>
<text x="166.6" y="78.4">10n</text>
<text x="174.2" y="78.4">100n</text>
<text x="39.6" y="86.2" transform="rotate(-90 39.6 86.2)">R5</text>
<text x="44.2" y="86.3" transform="rotate(-90 44.2 86.3)">1.5k</text>
<text x="92.9" y="88.8" transform="rotate(-90 92.9 88.8)">R2</text>
<text x="97.5" y="88.8" transform="rotate(-90 97.5 88.8)">1.5k</text>
<text x="102.1" y="88.8" transform="rotate(-90 102.1 88.8)">XTO</text>
<text x="104.6" y="88.8" transform="rotate(-90 104.6 88.8)">XTI</text>
<text x="117.3" y="86.3">VDD</text>
<text x="140.2" y="86.3">V-</text>
<text x="213.8" y="87.3">R30</text>
<text x="241.7" y="88.8" transform="rotate(-90 241.7 88.8)">OA2_OUT</text>
<text x="43.7" y="92.4">R3</text>
<text x="51.4" y="93.9">D+</text>
<text x="213.8" y="91.9">1k</text>
<text x="28.5" y="96.4">USB_D+</text>
<text x="28.5" y="98.9">USB_D-</text>
<text x="43.7" y="100">R4</text>
<text x="56.4" y="101.5">D-</text>
<text x="68.4" y="98.2">GND</text>
<text x="224" y="101.5">OA3G$1</text>
<text x="196" y="105">R25</text>
<text x="206.2" y="106.6">OA3_+</text>
<text x="241.8" y="107.6">R33</text>
<text x="72.6" y="113.9">1u</text>
<text x="72.7" y="108.6">C5</text>
<text x="196" y="109.6">2k2</text>
<text x="241.7" y="112.1">12</text>
<text x="32" y="118.7">C6</text>
<text x="43.7" y="114.2">GND</text>
<text x="218.9" y="119.2" transform="rotate(-90 218.9 119.2)">OA3_-</text>
<text x="20.3" y="125.8" transform="rotate(-90 20.3 125.8)">C13</text>
<text x="25.7" y="125.9" transform="rotate(-90 25.7 125.9)">100n</text>
<text x="32" y="124.1">1u</text>
<text x="63.6" y="121">VDD</text>
<text x="66.6" y="124.3">VBUS</text>
<text x="125" y="121.8">VCCP</text>
<text x="132" y="125.8" transform="rotate(-90 132 125.8)">C3</text>
<text x="137.4" y="125.9" transform="rotate(-90 137.4 125.9)">1u</text>
<text x="221.4" y="124.8">50</text>
<text x="221.4" y="120.3">R31</text>
<text x="264.6" y="124.3">LINP</text>
<text x="38.7" y="126.9">USB_VBUS</text>
<text x="58.6" y="127.4">L1</text>
<text x="147.8" y="129.4" transform="rotate(-90 147.8 129.4)">GND</text>
<text x="221.4" y="127.9">R32</text>
<text x="241.7" y="126.8" transform="rotate(-90 241.7 126.8)">OA3_OUT</text>
<text x="252.9" y="131.7">220p</text>
<text x="252.9" y="126.4">C16</text>
<text x="264.6" y="132">LINN</text>
<text x="15.7" y="137" transform="rotate(-90 15.7 137)">USB_SHIELD</text>
<text x="20.3" y="133.4" transform="rotate(-90 20.3 133.4)">C14</text>
<text x="25.7" y="133.5" transform="rotate(-90 25.7 133.5)">10n</text>
<text x="72.6" y="133.9" transform="rotate(-90 72.6 133.9)">D2</text>
<text x="74.8" y="133.9" transform="rotate(-90 74.8 133.9)">BLUE</text>
<text x="221.4" y="132.5">1k</text>
<text x="224" y="137">OA4G$1</text>
<text x="20.9" y="140.6">R23</text>
<text x="48.8" y="142.1" transform="rotate(-90 48.8 142.1)">VDD</text>
<text x="67.6" y="142.1" transform="rotate(-90 67.6 142.1)">R16</text>
<text x="72.1" y="142.1" transform="rotate(-90 72.1 142.1)">220</text>
<text x="116.7" y="141.1" transform="rotate(-90 116.7 141.1)">C4</text>
<text x="121.5" y="141.1" transform="rotate(-90 121.5 141.1)">10u / 25V</text>
<text x="211.2" y="142.1" transform="rotate(-90 211.2 142.1)">OA4_-</text>
<text x="241.8" y="143.1">R34</text>
<text x="20.8" y="145.2">1M</text>
<text x="28.5" y="149.7">GND</text>
<text x="66.6" y="147.2">GND</text>
<text x="104.6" y="147.2" transform="rotate(-90 104.6 147.2)">VCCR</text>
<text x="109.7" y="144.7">VCOM</text>
<text x="119.9" y="149.7">VOUTR</text>
<text x="132.5" y="144.6" transform="rotate(-90 132.5 144.6)">GND</text>
<text x="144.6" y="148.7" transform="rotate(-90 144.6 148.7)">C9</text>
<text x="149.4" y="148.7" transform="rotate(-90 149.4 148.7)">100u</text>
<text x="163.1" y="149.7">VOUTR_OUT</text>
<text x="218.1" y="145.4" transform="rotate(-90 218.1 145.4)">GND</text>
<text x="241.7" y="147.7">12</text>
<text x="54.9" y="151.7" transform="rotate(-90 54.9 151.7)">D1</text>
<text x="57" y="151.7" transform="rotate(-90 57 151.7)">BLUE</text>
<text x="97" y="152.2" transform="rotate(-90 97 152.2)">VCCL</text>
<text x="119.9" y="154.8">VOUTL</text>
<text x="154.8" y="153.8" transform="rotate(-90 154.8 153.8)">C10</text>
<text x="159.6" y="153.8" transform="rotate(-90 159.6 153.8)">100u</text>
<text x="163.1" y="154.8">VOUTL_OUT</text>
<text x="50" y="159" transform="rotate(-90 50 159)">220</text>
<text x="54.6" y="158.1" transform="rotate(-90 54.6 158.1)">R6</text>
<text x="98" y="161.9">C7</text>
<text x="105.7" y="161.9">C8</text>
<text x="118.4" y="161.9">C11</text>
<text x="126" y="161.9">C12</text>
<text x="213.8" y="158.4">R35</text>
<text x="241.7" y="157.3" transform="rotate(-90 241.7 157.3)">OA4_OUT</text>
<text x="48.8" y="165">GND</text>
<text x="98" y="167.3">1u</text>
<text x="105.6" y="167.3">1u</text>
<text x="118.3" y="167.3">.022u .022u</text>
<text x="136.1" y="164.9" transform="rotate(-90 136.1 164.9)">R17</text>
<text x="140.7" y="165" transform="rotate(-90 140.7 165)">3.3k</text>
<text x="146.3" y="164.9" transform="rotate(-90 146.3 164.9)">R18</text>
<text x="150.8" y="165" transform="rotate(-90 150.8 165)">3.3k</text>
<text x="164" y="164.9" transform="rotate(-90 164 164.9)">R19</text>
<text x="168.6" y="165" transform="rotate(-90 168.6 165)">3.3k</text>
<text x="174.2" y="164.9" transform="rotate(-90 174.2 164.9)">R20</text>
<text x="178.8" y="165" transform="rotate(-90 178.8 165)">3.3k</text>
<text x="213.8" y="162.9">1k</text>
<text x="135.1" y="172.6">GND</text>
<text x="145.3" y="172.6">GND</text>
<text x="163.1" y="172.6">GND</text>
<text x="173.2" y="172.6">GND</text>
<text x="94.5" y="177.6">GND</text>
<text x="115.8" y="175.1" transform="rotate(-90 115.8 175.1)">R21</text>
<text x="120.4" y="175.1" transform="rotate(-90 120.4 175.1)">16</text>
<text x="123.4" y="175.1" transform="rotate(-90 123.4 175.1)">R22</text>
<text x="128" y="175.1" transform="rotate(-90 128 175.1)">16</text>
<text x="114.8" y="180.2">GND</text>
<text x="122.4" y="180.2">GND</text>
</g>
<g font-size="2.5" fill="#800000">
<text x="119.9" y="48.2">V+</text>
<text x="119.9" y="50.7">V-</text>
<text x="152.9" y="48.2">V+</text>
<text x="152.9" y="50.7">V-</text>
<text x="119.9" y="73.6">V+</text>
<text x="119.9" y="76.1">V-</text>
<text x="152.9" y="73.6">V+</text>
<text x="152.9" y="76.1">V-</text>
</g>
<g font-size="2.1" fill="#808080">
<text x="222.4" y="35.1">3</text>
<text x="228.7" y="35.1" transform="rotate(-90 228.7 35.1)">1</text>
<text x="222.4" y="40.2">2</text>
<text x="234.4" y="37.7">6</text>
<text x="120.9" y="42.8">7</text>
<text x="153.8" y="42.8">7</text>
<text x="228.7" y="42.1" transform="rotate(-90 228.7 42.1)">5</text>
<text x="231.2" y="42.1" transform="rotate(-90 231.2 42.1)">8</text>
<text x="120.9" y="52.9">4</text>
<text x="153.8" y="52.9">4</text>
<text x="120.9" y="68.1">7</text>
<text x="153.8" y="68.1">7</text>
<text x="222.4" y="70.7">3</text>
<text x="228.7" y="70.7" transform="rotate(-90 228.7 70.7)">1</text>
<text x="222.4" y="75.7">2</text>
<text x="228.7" y="77.6" transform="rotate(-90 228.7 77.6)">5</text>
<text x="231.2" y="77.6" transform="rotate(-90 231.2 77.6)">8</text>
<text x="234.4" y="73.2">6</text>
<text x="120.9" y="78.3">4</text>
<text x="153.8" y="78.3">4</text>
<text x="17.6" y="94.7">VBUS</text>
<text x="20.8" y="97.2">D+</text>
<text x="21.3" y="99.7">D-</text>
<text x="91.6" y="96.1" transform="rotate(-90 91.6 96.1)">16</text>
<text x="94.1" y="96.1" transform="rotate(-90 94.1 96.1)">15</text>
<text x="95.2" y="101.7" transform="rotate(-90 95.2 101.7)">DT</text>
<text x="96.6" y="96.1" transform="rotate(-90 96.6 96.1)">14</text>
<text x="97.7" y="101.8" transform="rotate(-90 97.7 101.8)">CK</text>
<text x="99.2" y="96.1" transform="rotate(-90 99.2 96.1)">13</text>
<text x="101.7" y="96.1" transform="rotate(-90 101.7 96.1)">12</text>
<text x="104.3" y="96.1" transform="rotate(-90 104.3 96.1)">11</text>
<text x="106.8" y="96.1" transform="rotate(-90 106.8 96.1)">10</text>
<text x="109.3" y="96.1" transform="rotate(-90 109.3 96.1)">9</text>
<text x="15.5" y="107.3">SHIELD</text>
<text x="18.7" y="104.8">GND</text>
<text x="21.3" y="102.2">ID</text>
<text x="26.3" y="106.2">SHIELD@1*4</text>
<text x="79" y="106.2">17</text>
<text x="84.2" y="107.3">DOUT</text>
<text x="92.7" y="104.4" transform="rotate(-90 92.7 104.4)">PSEL</text>
<text x="100.3" y="103.3" transform="rotate(-90 100.3 103.3)">XTO</text>
<text x="102.8" y="102.3" transform="rotate(-90 102.8 102.3)">XTI</text>
<text x="105.4" y="106.4" transform="rotate(-90 105.4 106.4)">SSPND</text>
<text x="107.9" y="104.5" transform="rotate(-90 107.9 104.5)">TEST</text>
<text x="108.5" y="107.3">HID2/MD</text>
<text x="110.4" y="104.4" transform="rotate(-90 110.4 104.4)">FSEL</text>
<text x="120.2" y="106.2">8</text>
<text x="222.4" y="106.2">3</text>
<text x="228.7" y="106.2" transform="rotate(-90 228.7 106.2)">1</text>
<text x="79" y="113.8">20</text>
<text x="79" y="111.3">19</text>
<text x="79" y="108.8">18</text>
<text x="84.2" y="112.4">FUNC1</text>
<text x="84.2" y="109.9">FUNC2</text>
<text x="108" y="112.4">HIDO/MS</text>
<text x="108.5" y="109.9">HID1/MC</text>
<text x="120.2" y="113.8">5</text>
<text x="120.2" y="108.8">7</text>
<text x="120.2" y="111.3">6</text>
<text x="222.4" y="111.3">2</text>
<text x="228.7" y="113.2" transform="rotate(-90 228.7 113.2)">5</text>
<text x="231.2" y="113.2" transform="rotate(-90 231.2 113.2)">8</text>
<text x="234.4" y="108.8">6</text>
<text x="79" y="118.9">22</text>
<text x="79" y="116.4">21</text>
<text x="84.2" y="114.9">DGND</text>
<text x="84.2" y="117.5">VDD</text>
<text x="110.2" y="114.9">FUNC0</text>
<text x="110.2" y="117.5">FUNC3</text>
<text x="120.2" y="116.4">4</text>
<text x="120.2" y="118.9">3</text>
<text x="79" y="121.5">23</text>
<text x="79" y="124">24</text>
<text x="84.2" y="122.6">D+</text>
<text x="84.2" y="120">D-</text>
<text x="84.2" y="125.1">VBUS</text>
<text x="111.1" y="125.1">PGND</text>
<text x="111.3" y="120">HOST</text>
<text x="111.4" y="122.6">VCCP</text>
<text x="120.2" y="124">1</text>
<text x="120.2" y="121.5">2</text>
<text x="91.6" y="137.2" transform="rotate(-90 91.6 137.2)">25</text>
<text x="92.7" y="132.1" transform="rotate(-90 92.7 132.1)">ZGND+</text>
<text x="94.1" y="137.2" transform="rotate(-90 94.1 137.2)">26</text>
<text x="95.2" y="132.1" transform="rotate(-90 95.2 132.1)">AGNDL</text>
<text x="96.6" y="137.2" transform="rotate(-90 96.6 137.2)">27</text>
<text x="97.7" y="132.1" transform="rotate(-90 97.7 132.1)">VCCL</text>
<text x="99.2" y="137.2" transform="rotate(-90 99.2 137.2)">28</text>
<text x="100.3" y="132.1" transform="rotate(-90 100.3 132.1)">VOUTL</text>
<text x="101.7" y="137.2" transform="rotate(-90 101.7 137.2)">29</text>
<text x="102.8" y="132.1" transform="rotate(-90 102.8 132.1)">VOUTR</text>
<text x="104.3" y="137.2" transform="rotate(-90 104.3 137.2)">30</text>
<text x="105.4" y="132.1" transform="rotate(-90 105.4 132.1)">VCCR</text>
<text x="106.8" y="137.2" transform="rotate(-90 106.8 137.2)">31</text>
<text x="107.9" y="132.1" transform="rotate(-90 107.9 132.1)">AGNDR</text>
<text x="109.3" y="137.2" transform="rotate(-90 109.3 137.2)">32</text>
<text x="110.4" y="132.1" transform="rotate(-90 110.4 132.1)">VCOM</text>
<text x="222.4" y="141.7">3</text>
<text x="228.7" y="141.7" transform="rotate(-90 228.7 141.7)">1</text>
<text x="222.4" y="146.8">2</text>
<text x="228.7" y="148.7" transform="rotate(-90 228.7 148.7)">5</text>
<text x="231.2" y="148.7" transform="rotate(-90 231.2 148.7)">8</text>
<text x="234.4" y="144.3">6</text>
</g>
<g font-size="1.8" fill="#808080">
<text x="224.7" y="36">+</text>
<text x="224.7" y="41.1">-</text>
<text x="224.7" y="71.5">+</text>
<text x="224.7" y="76.6">-</text>
<text x="8.2" y="90.3">CN1</text>
<text x="224.7" y="107.1">+</text>
<text x="224.7" y="112.1">-</text>
<text x="224.7" y="142.6">+</text>
<text x="224.7" y="147.7">-</text>
</g>
<g font-size="1.1" fill="#808080">
<text x="226.7" y="40">COMP</text>
<text x="226.7" y="36.5">BAL</text>
<text x="233.3" y="45.1" transform="rotate(-90 233.3 45.1)">COMP/BAL</text>
<text x="226.7" y="75.6">COMP</text>
<text x="226.7" y="72.1">BAL</text>
<text x="233.3" y="80.7" transform="rotate(-90 233.3 80.7)">COMP/BAL</text>
<text x="226.7" y="107.6">BAL</text>
<text x="226.7" y="111.1">COMP</text>
<text x="233.3" y="116.2" transform="rotate(-90 233.3 116.2)">COMP/BAL</text>
<text x="226.7" y="143.1">BAL</text>
<text x="226.7" y="146.7">COMP</text>
<text x="233.3" y="151.8" transform="rotate(-90 233.3 151.8)">COMP/BAL</text>
</g>
</svg>
